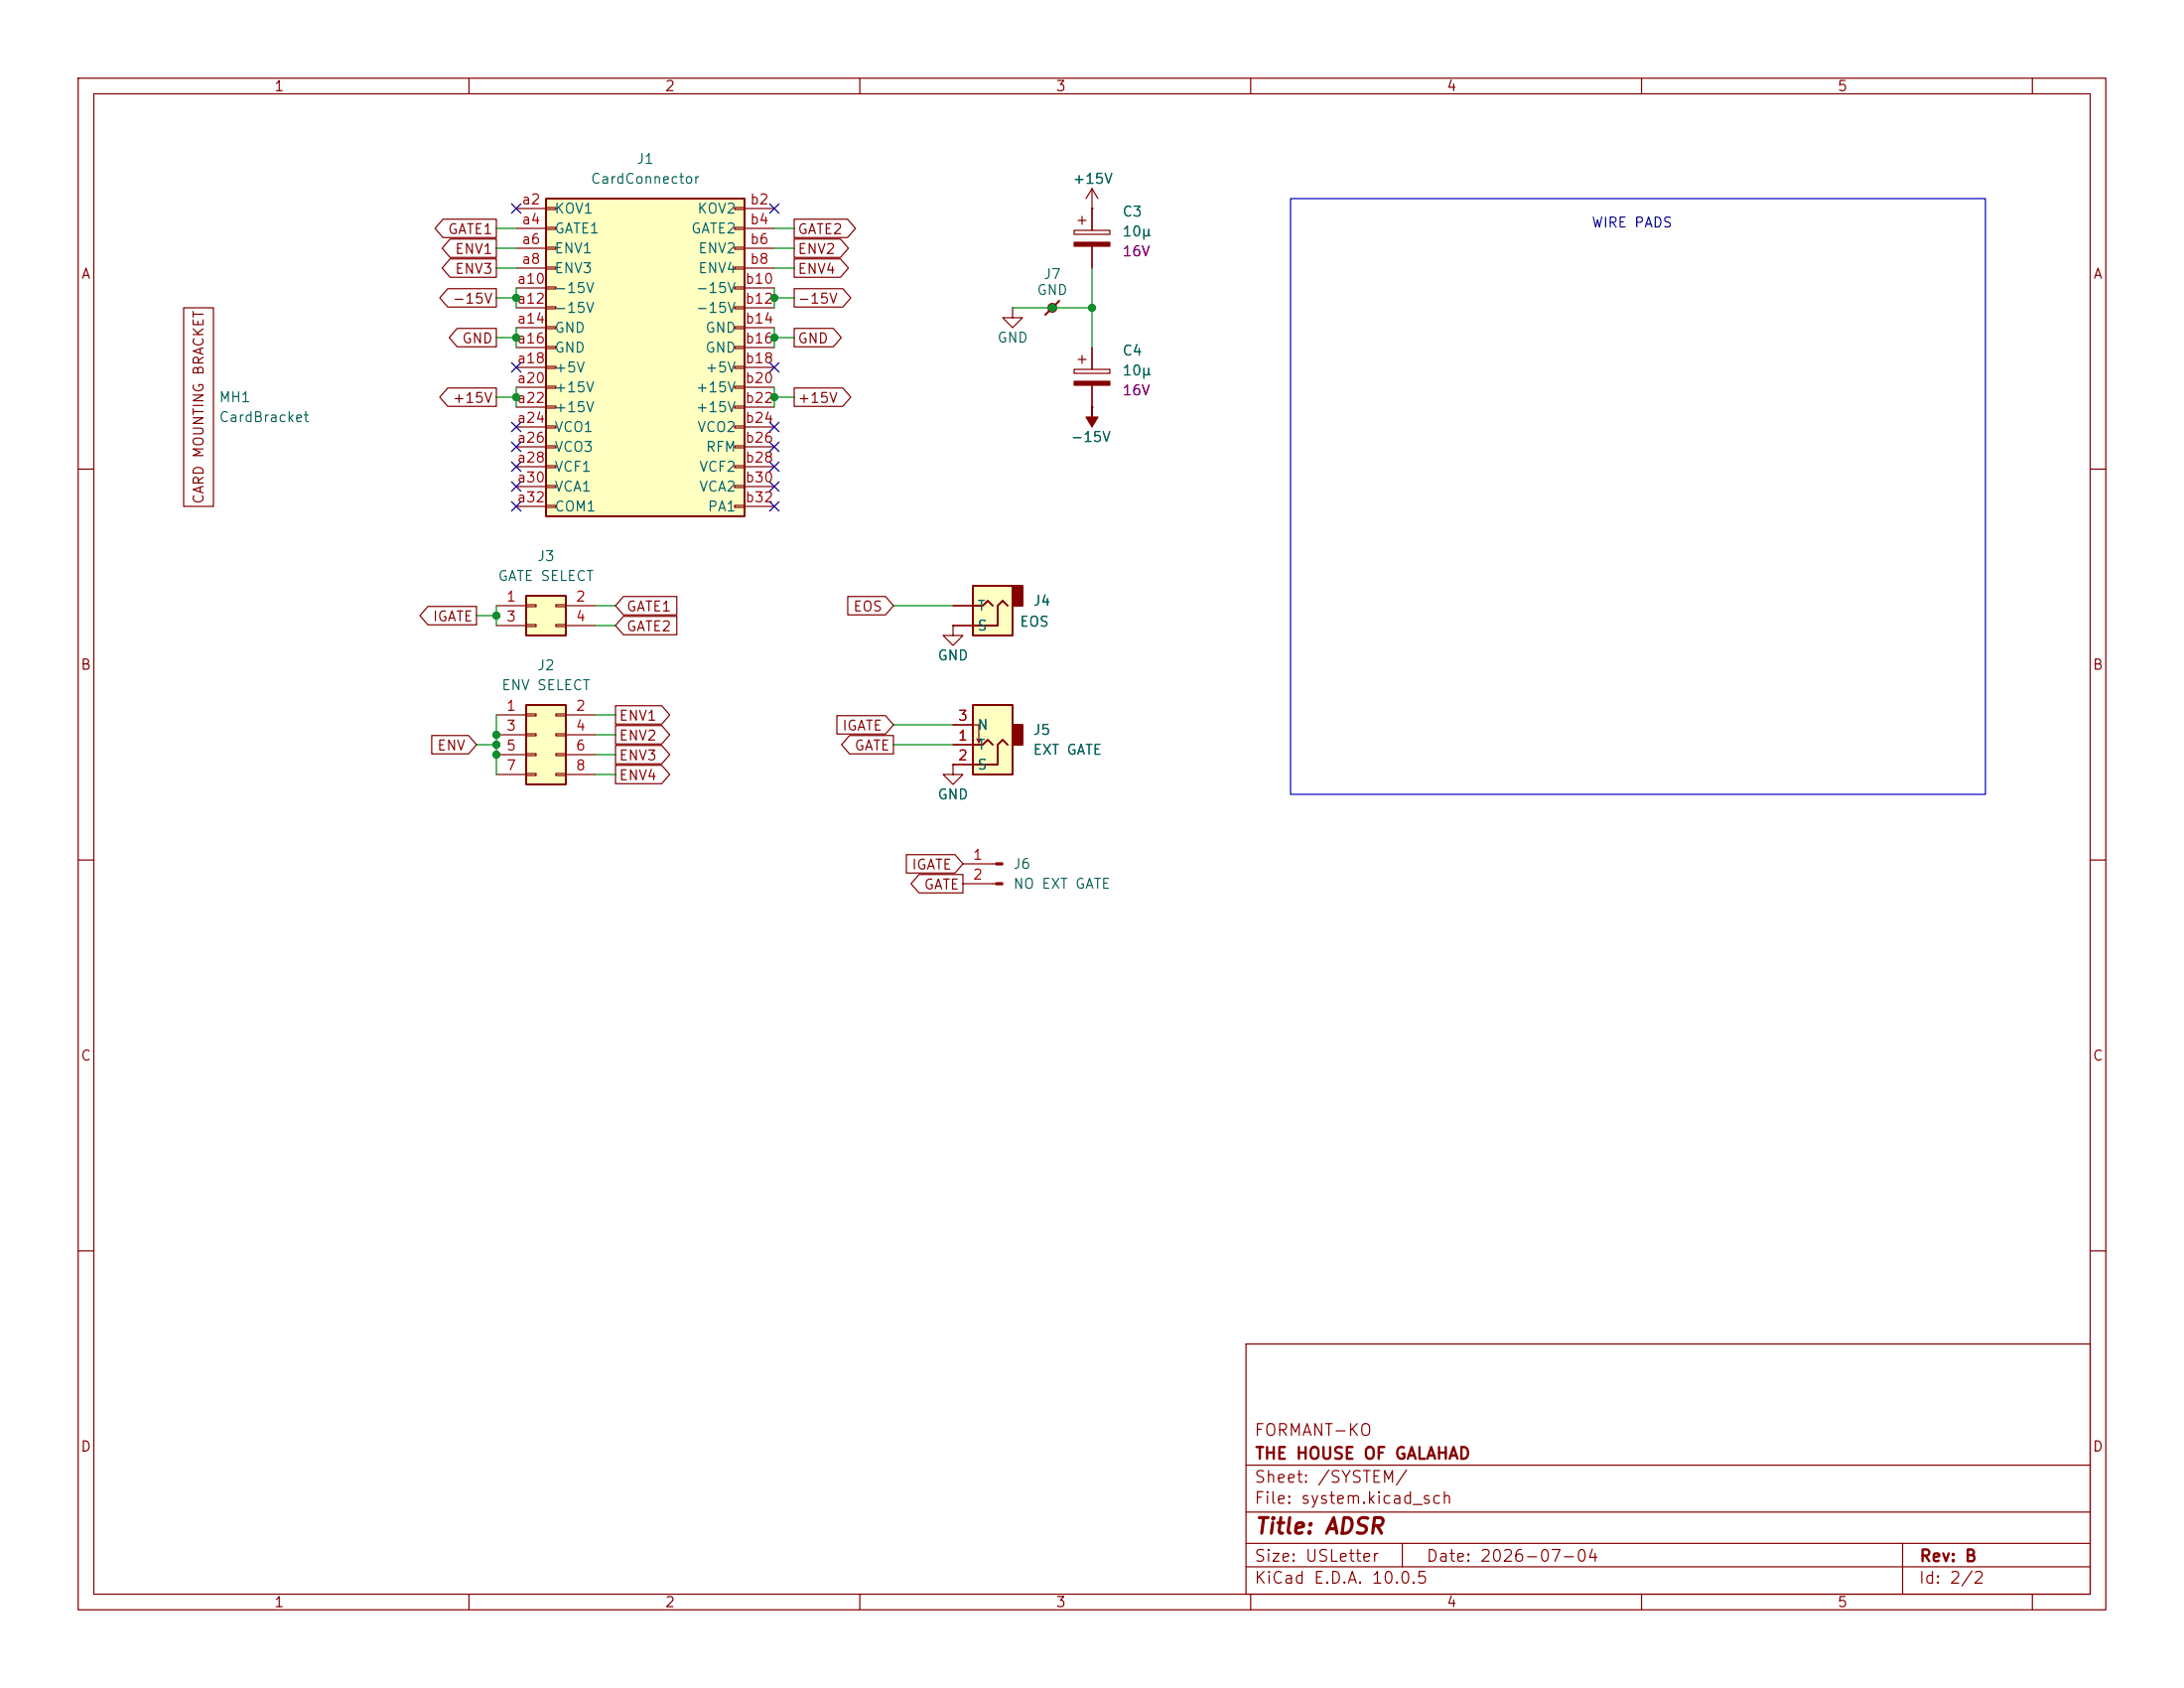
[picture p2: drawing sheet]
<svg xmlns="http://www.w3.org/2000/svg" width="279mm" height="216mm" viewBox="0 0 279 216" stroke-linecap="round" stroke-linejoin="round" font-family="sans-serif">
<g fill="none" stroke="#840000" stroke-width=".15">
<path d="M10 10h259.4v195.9h-259.4zM12 12h255.4v191.9h-255.4zM60 10v2M110 10v2M160 10v2M210 10v2M260 10v2M10 60h2M267.4 60h2M10 110h2M267.4 110h2M10 160h2"/>
<path d="M159.4 171.9h108v32h-108zM267.4 160h2M159.4 197.4h108M159.4 193.4h108M159.4 187.4h108M179.4 197.4v3M243.4 197.4v6.5M60 203.9v2M110 203.9v2M159.4 200.4h108M160 203.9v2M210 203.9v2"/>
<path d="M260 203.9v2"/>
</g>
<path d="M69.8 25.4h25.4v40.6h-25.4z" fill="#ffffc2"/>
<path d="M69.8 25.4h25.4v40.6h-25.4z" fill="none" stroke="#840000" stroke-width=".25"/>
<g fill="none" stroke="#840000" stroke-width=".15">
<path d="M66 26.7h3.8M66 29.2h3.8M66 31.8h3.8M66 34.3h3.8M66 36.8h3.8M66 39.4h3.8M69.8 26.5h1.3v.3h-1.3zM69.8 29.1h1.3v.2h-1.3zM69.8 31.6h1.3v.3h-1.3zM69.8 34.2h1.3v.2h-1.3zM69.8 36.7h1.3v.3h-1.3zM69.8 39.2h1.3v.3h-1.3z"/>
<path d="M94 26.5h1.2v.3h-1.2zM94 29.1h1.2v.2h-1.2zM94 31.6h1.2v.3h-1.2zM94 34.2h1.2v.2h-1.2zM94 36.7h1.2v.3h-1.2zM94 39.2h1.2v.3h-1.2zM95.2 26.7h3.9M95.2 29.2h3.9M95.2 31.8h3.9M95.2 34.3h3.9M95.2 36.8h3.9M95.2 39.4h3.9"/>
<path d="M66 41.9h3.8M66 44.5h3.8M66 47h3.8M66 49.5h3.8M66 52.1h3.8M66 54.6h3.8M66 57.2h3.8M66 59.7h3.8M69.8 41.8h1.3v.2h-1.3zM69.8 44.3h1.3v.3h-1.3zM69.8 46.9h1.3v.2h-1.3zM69.8 49.4h1.3v.3h-1.3z"/>
<path d="M69.8 51.9h1.3v.3h-1.3zM69.8 54.5h1.3v.2h-1.3zM69.8 57h1.3v.3h-1.3zM69.8 59.6h1.3v.2h-1.3zM94 41.8h1.2v.2h-1.2zM94 44.3h1.2v.3h-1.2zM94 46.9h1.2v.2h-1.2zM94 49.4h1.2v.3h-1.2zM94 51.9h1.2v.3h-1.2zM94 54.5h1.2v.2h-1.2zM94 57h1.2v.3h-1.2zM94 59.6h1.2v.2h-1.2z"/>
<path d="M95.2 41.9h3.9M95.2 44.5h3.9M95.2 47h3.9M95.2 49.5h3.9M95.2 52.1h3.9M95.2 54.6h3.9M95.2 57.2h3.9M95.2 59.7h3.9M66 62.2h3.8M66 64.8h3.8M69.8 62.1h1.3v.3h-1.3zM69.8 64.6h1.3v.3h-1.3z"/>
<path d="M94 62.1h1.2v.3h-1.2zM94 64.6h1.2v.3h-1.2zM95.2 62.2h3.9M95.2 64.8h3.9"/>
</g>
<path d="M67.3 90.2h5.1v10.1h-5.1z" fill="#ffffc2"/>
<path d="M67.3 90.2h5.1v10.1h-5.1z" fill="none" stroke="#840000" stroke-width=".25"/>
<g fill="none" stroke="#840000" stroke-width=".15">
<path d="M63.5 91.4h3.8M63.5 94h3.8M63.5 96.5h3.8M63.5 99.1h3.8M67.3 91.3h1.3v.3h-1.3zM67.3 93.9h1.3v.2h-1.3zM67.3 96.4h1.3v.2h-1.3zM67.3 98.9h1.3v.3h-1.3zM71.1 91.3h1.3v.3h-1.3zM71.1 93.9h1.3v.2h-1.3zM71.1 96.4h1.3v.2h-1.3zM71.1 98.9h1.3v.3h-1.3z"/>
<path d="M72.4 91.4h3.8M72.4 94h3.8M72.4 96.5h3.8M72.4 99.1h3.8"/>
</g>
<path d="M67.3 76.2h5.1v5.1h-5.1z" fill="#ffffc2"/>
<path d="M67.3 76.2h5.1v5.1h-5.1z" fill="none" stroke="#840000" stroke-width=".25"/>
<g fill="none" stroke="#840000" stroke-width=".15">
<path d="M23.5 39.4h3.8v25.4h-3.8zM137.4 47.2h4.6v.6h-4.6zM137.9 46h1M138.4 45.5v1M139.7 52.1h.1M139.7 44.5v2.7M139.7 49.3v2.8M63.5 77.5h3.8M67.3 77.3h1.3v.3h-1.3zM67.3 79.9h1.3v.2h-1.3zM71.1 77.3h1.3v.3h-1.3zM71.1 79.9h1.3v.2h-1.3z"/>
<path d="M72.4 77.5h3.8M63.5 80h3.8M72.4 80h3.8M121.9 80v1.3h1.3l-1.3 1.3-1.3-1.3h1.3M121.9 80h.1"/>
</g>
<g fill="#840000" stroke="#840000" stroke-width=".15">
<path d="M137.4 48.8h4.6v.5h-4.6z"/>
<path d="M139.7 52.1v1.2h.8l-.8 1.3-.8-1.3h.8z"/>
</g>
<path d="M124.5 74.9h5v6.4h-5z" fill="#ffffc2"/>
<path d="M124.5 74.9h5v6.4h-5zM124.5 77.5h1.2l.7-.7 .6 .7M128.9 77.5l-.6-.7-.7 .7v2.5h-3.1" fill="none" stroke="#840000" stroke-width=".25"/>
<path d="M129.5 74.9h1.3v2.6h-1.3z" fill="#840000" stroke="#840000" stroke-width=".25"/>
<path d="M121.9 77.5h2.6M121.9 80h2.6" fill="none" stroke="#840000" stroke-width=".15"/>
<path d="M124.5 90.2h5v8.9h-5z" fill="#ffffc2"/>
<path d="M129.5 92.7h1.3v2.6h-1.3z" fill="#840000" stroke="#840000" stroke-width=".25"/>
<g fill="none" stroke="#840000" stroke-width=".25">
<path d="M134.2 39.8l-.5 .5M135.5 38.5l-.5 .5M124.5 90.2h5v8.9h-5zM124.5 95.3h1.2l.7-.7 .6 .7M128.9 95.3l-.6-.7-.7 .7v2.5h-3.1"/>
<circle cx="134.6" cy="39.4" r=".51"/>
</g>
<g fill="none" stroke="#840000" stroke-width=".15">
<path d="M56.7 28h6.8v2.4h-6.8l-1-1.2zM57.3 36.9h6.2v2.4h-6.2l-1-1.2zM57.6 33.1h5.9v2.4h-5.9l-1-1.2zM57.6 30.6h5.9v2.3h-5.9l-1-1.1zM101.6 28h6.8l1 1.2-1 1.2h-6.8zM101.6 36.9h6.2l1 1.2-1 1.2h-6.2zM101.6 33.1h5.9l1 1.2-1 1.2h-5.9zM101.6 30.6h5.9l1 1.2-1 1.1h-5.9zM129.5 39.4v1.2h1.3l-1.3 1.3-1.2-1.3h1.2M129.5 39.4h.1M134.6 39.4h.1M137.4 29.5h4.6v.5h-4.6z"/>
<path d="M137.9 28.2h1M138.4 27.7v1M139.7 26.7h.1M139.7 24.1l-.8 1.3M139.7 24.1l.8 1.3M139.7 24.1v5.4M139.7 31.5v2.8M57.3 49.6h6.2v2.4h-6.2l-1-1.2zM58.5 42h5v2.4h-5l-1-1.2zM101.6 42h5l1 1.2-1 1.2h-5zM101.6 49.6h6.2l1 1.2-1 1.2h-6.2zM139.7 52.1h.1"/>
<path d="M139.7 44.5v2.7M139.7 49.3v2.8M54.7 77.6h6.3v2.3h-6.3l-1-1.2zM79.8 76.3h6.8v2.3h-6.8l-1.1-1.1zM79.8 78.8h6.8v2.4h-6.8l-1.1-1.2zM108.5 76.3h4.8l1 1.2-1 1.1h-4.8zM121.9 77.5h2.6M55.2 94.1h4.7l1.1 1.2-1.1 1.1h-4.7zM78.7 95.3h6l1 1.2-1 1.2h-6zM78.7 90.3h6l1 1.1-1 1.2h-6zM78.7 92.8h6l1 1.2-1 1.2h-6zM78.7 97.9h6l1 1.2-1 1.1h-6z"/>
<path d="M107.1 91.5h6.2l1 1.2-1 1.2h-6.2zM108.7 94.1h5.6v2.3h-5.6l-1-1.1zM121.9 92.7h3.3v2.3l.3-.5M121.9 97.8v1.3h1.3l-1.3 1.2-1.3-1.2h1.3M121.9 97.8h.1M121.9 80h.1M121.9 95.3h2.6M121.9 97.8h2.6M121.9 80h2.6M125 94.5l.2 .5M116 109.3h6.2l1 1.2-1 1.2h-6.2zM117.6 111.9h5.6v2.3h-5.6l-1-1.2z"/>
<path d="M123.2 110.5h4.2M123.2 113h4.2"/>
</g>
<g fill="#840000" stroke="#840000" stroke-width=".15">
<path d="M137.4 31h4.6v.5h-4.6z"/>
<path d="M127.4 110.4h.9v.2h-.9z"/>
<path d="M127.4 112.9h.9v.3h-.9z"/>
</g>
<g fill="none" stroke="#009600" stroke-width=".15">
<path d="M63.5 34.3h2.5M63.5 29.2h2.5M63.5 38.1h2.5M63.5 31.8h2.5M66 36.8v2.6M99.1 36.8v2.6M99.1 34.3h2.5M99.1 29.2h2.5M99.1 38.1h2.5M99.1 31.8h2.5M129.5 39.4h10.2M139.7 34.3v10.2"/>
<path d="M63.5 43.2h2.5M63.5 50.8h2.5M66 41.9v2.6M66 49.5v2.6M99.1 41.9v2.6M99.1 49.5v2.6M99.1 43.2h2.5M99.1 50.8h2.5M61 78.7h2.5M63.5 77.5v2.5M76.2 77.5h2.5M114.3 77.5h7.6"/>
<path d="M61 95.3h2.5M63.5 91.4v7.7M76.2 91.4h2.5M76.2 94h2.5M76.2 80h2.5M76.2 96.5h2.5M76.2 99.1h2.5M114.3 95.3h7.6M114.3 92.7h7.6"/>
</g>
<g fill="none" stroke="#000084" stroke-width=".15">
<path d="M65.4 26.1l1.2 1.2M66.6 26.1l-1.2 1.2M98.5 26.1l1.2 1.2M99.7 26.1l-1.2 1.2M65.4 54l1.2 1.2M65.4 59.1l1.2 1.2M65.4 56.5l1.2 1.3M65.4 46.4l1.2 1.2M66.6 59.1l-1.2 1.2M66.6 54l-1.2 1.2M66.6 56.5l-1.2 1.3M66.6 46.4l-1.2 1.2"/>
<path d="M98.5 54l1.2 1.2M98.5 46.4l1.2 1.2M98.5 56.5l1.2 1.3M98.5 59.1l1.2 1.2M99.7 54l-1.2 1.2M99.7 46.4l-1.2 1.2M99.7 56.5l-1.2 1.3M99.7 59.1l-1.2 1.2M65.4 61.6l1.2 1.2M65.4 64.2l1.2 1.2M66.6 61.6l-1.2 1.2M66.6 64.2l-1.2 1.2"/>
<path d="M98.5 61.6l1.2 1.2M98.5 64.2l1.2 1.2M99.7 61.6l-1.2 1.2M99.7 64.2l-1.2 1.2"/>
</g>
<path d="M165.1 25.4h88.9v76.2h-88.9z" fill="none" stroke="#0000c2" stroke-width=".15"/>
<g fill="#009600" stroke="#009600" stroke-width=".13">
<circle cx="99.1" cy="50.8" r=".46"/>
<circle cx="99.1" cy="43.2" r=".46"/>
<circle cx="99.1" cy="38.1" r=".46"/>
<circle cx="63.5" cy="94" r=".46"/>
<circle cx="63.5" cy="95.3" r=".46"/>
<circle cx="63.5" cy="96.5" r=".46"/>
<circle cx="66" cy="50.8" r=".46"/>
<circle cx="63.5" cy="78.7" r=".46"/>
<circle cx="66" cy="38.1" r=".46"/>
<circle cx="66" cy="43.2" r=".46"/>
<circle cx="139.7" cy="39.4" r=".46"/>
<circle cx="134.6" cy="39.4" r=".46"/>
</g>
<text font-size="2" fill="#840000" x="160.4" y="196.7">Title: ADSR</text>
<g font-size="1.5" fill="#840000">
<text x="160.4" y="184">FORMANT-KO</text>
<text x="160.4" y="190">Sheet: /SYSTEM/</text>
<text x="160.4" y="187">THE HOUSE OF GALAHAD</text>
<text x="160.4" y="192.7">File: system.kicad_sch</text>
<text x="160.4" y="202.9">KiCad E.D.A. 10.0.5</text>
<text x="160.4" y="200.1">Size: USLetter</text>
<text x="182.4" y="200.1">Date: 2026-07-04</text>
<text x="245.4" y="202.9">Id: 2/2</text>
<text x="245.4" y="200.1">Rev: B</text>
</g>
<g font-size="1.3" fill="#840000">
<text x="35" y="12">1</text>
<text x="85" y="12">2</text>
<text x="135" y="12">3</text>
<text x="185" y="12">4</text>
<text x="235" y="12">5</text>
<text x="10.3" y="36">A</text>
<text x="57.2" y="30.3">GATE1</text>
<text x="58.1" y="35.3">ENV3</text>
<text x="58.1" y="32.8">ENV1</text>
<text x="102" y="30.3">GATE2</text>
<text x="102" y="35.3">ENV4</text>
<text x="102" y="32.8">ENV2</text>
<text x="267.7" y="36">A</text>
<text x="57.8" y="39.2">-15V</text>
<text x="102" y="39.2">-15V</text>
<text x="59" y="44.2">GND</text>
<text x="102" y="44.2">GND</text>
<text x="57.8" y="51.9">+15V</text>
<text x="102" y="51.9">+15V</text>
<text x="26.4" y="64.6" transform="rotate(-90 26.4 64.6)">CARD MOUNTING BRACKET</text>
<text x="55.3" y="79.8">IGATE</text>
<text x="80" y="78.5">GATE1</text>
<text x="80" y="81.1">GATE2</text>
<text x="109.1" y="78.5">EOS</text>
<text x="10.2" y="86">B</text>
<text x="267.6" y="86">B</text>
<text x="79.1" y="92.5">ENV1</text>
<text x="79.1" y="95">ENV2</text>
<text x="107.7" y="93.8">IGATE</text>
<text x="55.8" y="96.3">ENV</text>
<text x="79.1" y="97.6">ENV3</text>
<text x="79.1" y="100.1">ENV4</text>
<text x="109.2" y="96.3">GATE</text>
<text x="116.5" y="111.5">IGATE</text>
<text x="118.1" y="114.1">GATE</text>
<text x="10.2" y="136">C</text>
<text x="267.6" y="136">C</text>
<text x="10.2" y="186">D</text>
<text x="267.6" y="186">D</text>
<text x="35" y="205.9">1</text>
<text x="85" y="205.9">2</text>
<text x="135" y="205.9">3</text>
<text x="185" y="205.9">4</text>
<text x="235" y="205.9">5</text>
</g>
<g font-size="1.3" fill="#006464">
<text x="75.5" y="23.8">CardConnector</text>
<text x="81.3" y="21.3">J1</text>
<text x="137.1" y="23.8">+15V</text>
<text x="70.8" y="27.6">KOV1</text>
<text x="89.1" y="27.6">KOV2</text>
<text x="143.5" y="28">C3</text>
<text x="70.8" y="30.2">GATE1</text>
<text x="70.8" y="32.7">ENV1</text>
<text x="70.8" y="35.3">ENV3</text>
<text x="88.3" y="30.2">GATE2</text>
<text x="89.2" y="32.7">ENV2</text>
<text x="89.2" y="35.3">ENV4</text>
<text x="143.5" y="30.6">10µ</text>
<text x="70.8" y="37.8">-15V</text>
<text x="70.8" y="40.3">-15V</text>
<text x="88.9" y="37.8">-15V</text>
<text x="88.9" y="40.3">-15V</text>
<text x="132.6" y="38">GND</text>
<text x="133.4" y="36">J7</text>
<text x="70.8" y="42.9">GND</text>
<text x="70.8" y="45.4">GND</text>
<text x="70.8" y="48">+5V</text>
<text x="90.1" y="42.9">GND</text>
<text x="90.1" y="45.4">GND</text>
<text x="90.1" y="48">+5V</text>
<text x="127.5" y="44.1">GND</text>
<text x="143.5" y="45.8">C4</text>
<text x="27.9" y="51.8">MH1</text>
<text x="70.8" y="50.5">+15V</text>
<text x="70.8" y="53">+15V</text>
<text x="88.9" y="50.5">+15V</text>
<text x="88.9" y="53">+15V</text>
<text x="143.5" y="48.3">10µ</text>
<text x="27.9" y="54.3">CardBracket</text>
<text x="70.8" y="55.6">VCO1</text>
<text x="70.8" y="58.1">VCO3</text>
<text x="89.1" y="55.6">VCO2</text>
<text x="90.2" y="58.1">RFM</text>
<text x="136.9" y="56.8">-15V</text>
<text x="70.8" y="60.7">VCF1</text>
<text x="70.8" y="63.2">VCA1</text>
<text x="70.8" y="65.7">COM1</text>
<text x="89.4" y="60.7">VCF2</text>
<text x="89.4" y="63.2">VCA2</text>
<text x="90.4" y="65.7">PA1</text>
<text x="63.6" y="74.6">GATE SELECT</text>
<text x="68.6" y="72.1">J3</text>
<text x="132.1" y="77.8">J4</text>
<text x="124.9" y="81">S</text>
<text x="124.9" y="78.4">T</text>
<text x="130.4" y="80.5">EOS</text>
<text x="64.1" y="88.6">ENV SELECT</text>
<text x="68.6" y="86.1">J2</text>
<text x="119.9" y="84.8">GND</text>
<text x="124.9" y="93.7">N</text>
<text x="132.1" y="94.3">J5</text>
<text x="124.9" y="96.2">T</text>
<text x="124.9" y="98.8">S</text>
<text x="132.1" y="96.8">EXT GATE</text>
<text x="119.9" y="102.6">GND</text>
<text x="129.5" y="111.5">J6</text>
<text x="129.5" y="114">NO EXT GATE</text>
</g>
<g font-size="1.3" fill="#a90000">
<text x="66.6" y="26.5">a2</text>
<text x="66.6" y="29">a4</text>
<text x="95.8" y="26.5">b2</text>
<text x="95.8" y="29">b4</text>
<text x="66.6" y="31.5">a6</text>
<text x="66.6" y="34.1">a8</text>
<text x="95.8" y="31.5">b6</text>
<text x="95.8" y="34.1">b8</text>
<text x="66" y="36.6">a10</text>
<text x="66" y="39.2">a12</text>
<text x="66" y="41.7">a14</text>
<text x="95.2" y="36.6">b10</text>
<text x="95.2" y="39.2">b12</text>
<text x="95.2" y="41.7">b14</text>
<text x="66" y="44.2">a16</text>
<text x="66" y="46.8">a18</text>
<text x="95.2" y="44.2">b16</text>
<text x="95.2" y="46.8">b18</text>
<text x="66" y="49.3">a20</text>
<text x="66" y="51.9">a22</text>
<text x="95.2" y="49.3">b20</text>
<text x="95.2" y="51.9">b22</text>
<text x="66" y="54.4">a24</text>
<text x="66" y="56.9">a26</text>
<text x="66" y="59.5">a28</text>
<text x="95.2" y="54.4">b24</text>
<text x="95.2" y="56.9">b26</text>
<text x="95.2" y="59.5">b28</text>
<text x="66" y="62">a30</text>
<text x="66" y="64.6">a32</text>
<text x="95.2" y="62">b30</text>
<text x="95.2" y="64.6">b32</text>
<text x="64.7" y="77.3">1</text>
<text x="73.6" y="77.3">2</text>
<text x="64.7" y="79.8">3</text>
<text x="73.6" y="79.8">4</text>
<text x="64.7" y="91.2">1</text>
<text x="64.7" y="93.8">3</text>
<text x="73.6" y="91.2">2</text>
<text x="73.6" y="93.8">4</text>
<text x="122.5" y="95">1</text>
<text x="122.5" y="92.5">3</text>
<text x="64.7" y="96.3">5</text>
<text x="64.7" y="98.8">7</text>
<text x="73.6" y="96.3">6</text>
<text x="73.6" y="98.8">8</text>
<text x="122.5" y="97.6">2</text>
<text x="124.4" y="110.3">1</text>
<text x="124.4" y="112.8">2</text>
</g>
<text font-size="1.3" fill="#0000c2" x="203.5" y="29.4">WIRE PADS</text>
<g font-size="1.3" fill="#840084">
<text x="143.5" y="33.1">16V</text>
<text x="143.5" y="50.9">16V</text>
</g>
</svg>
